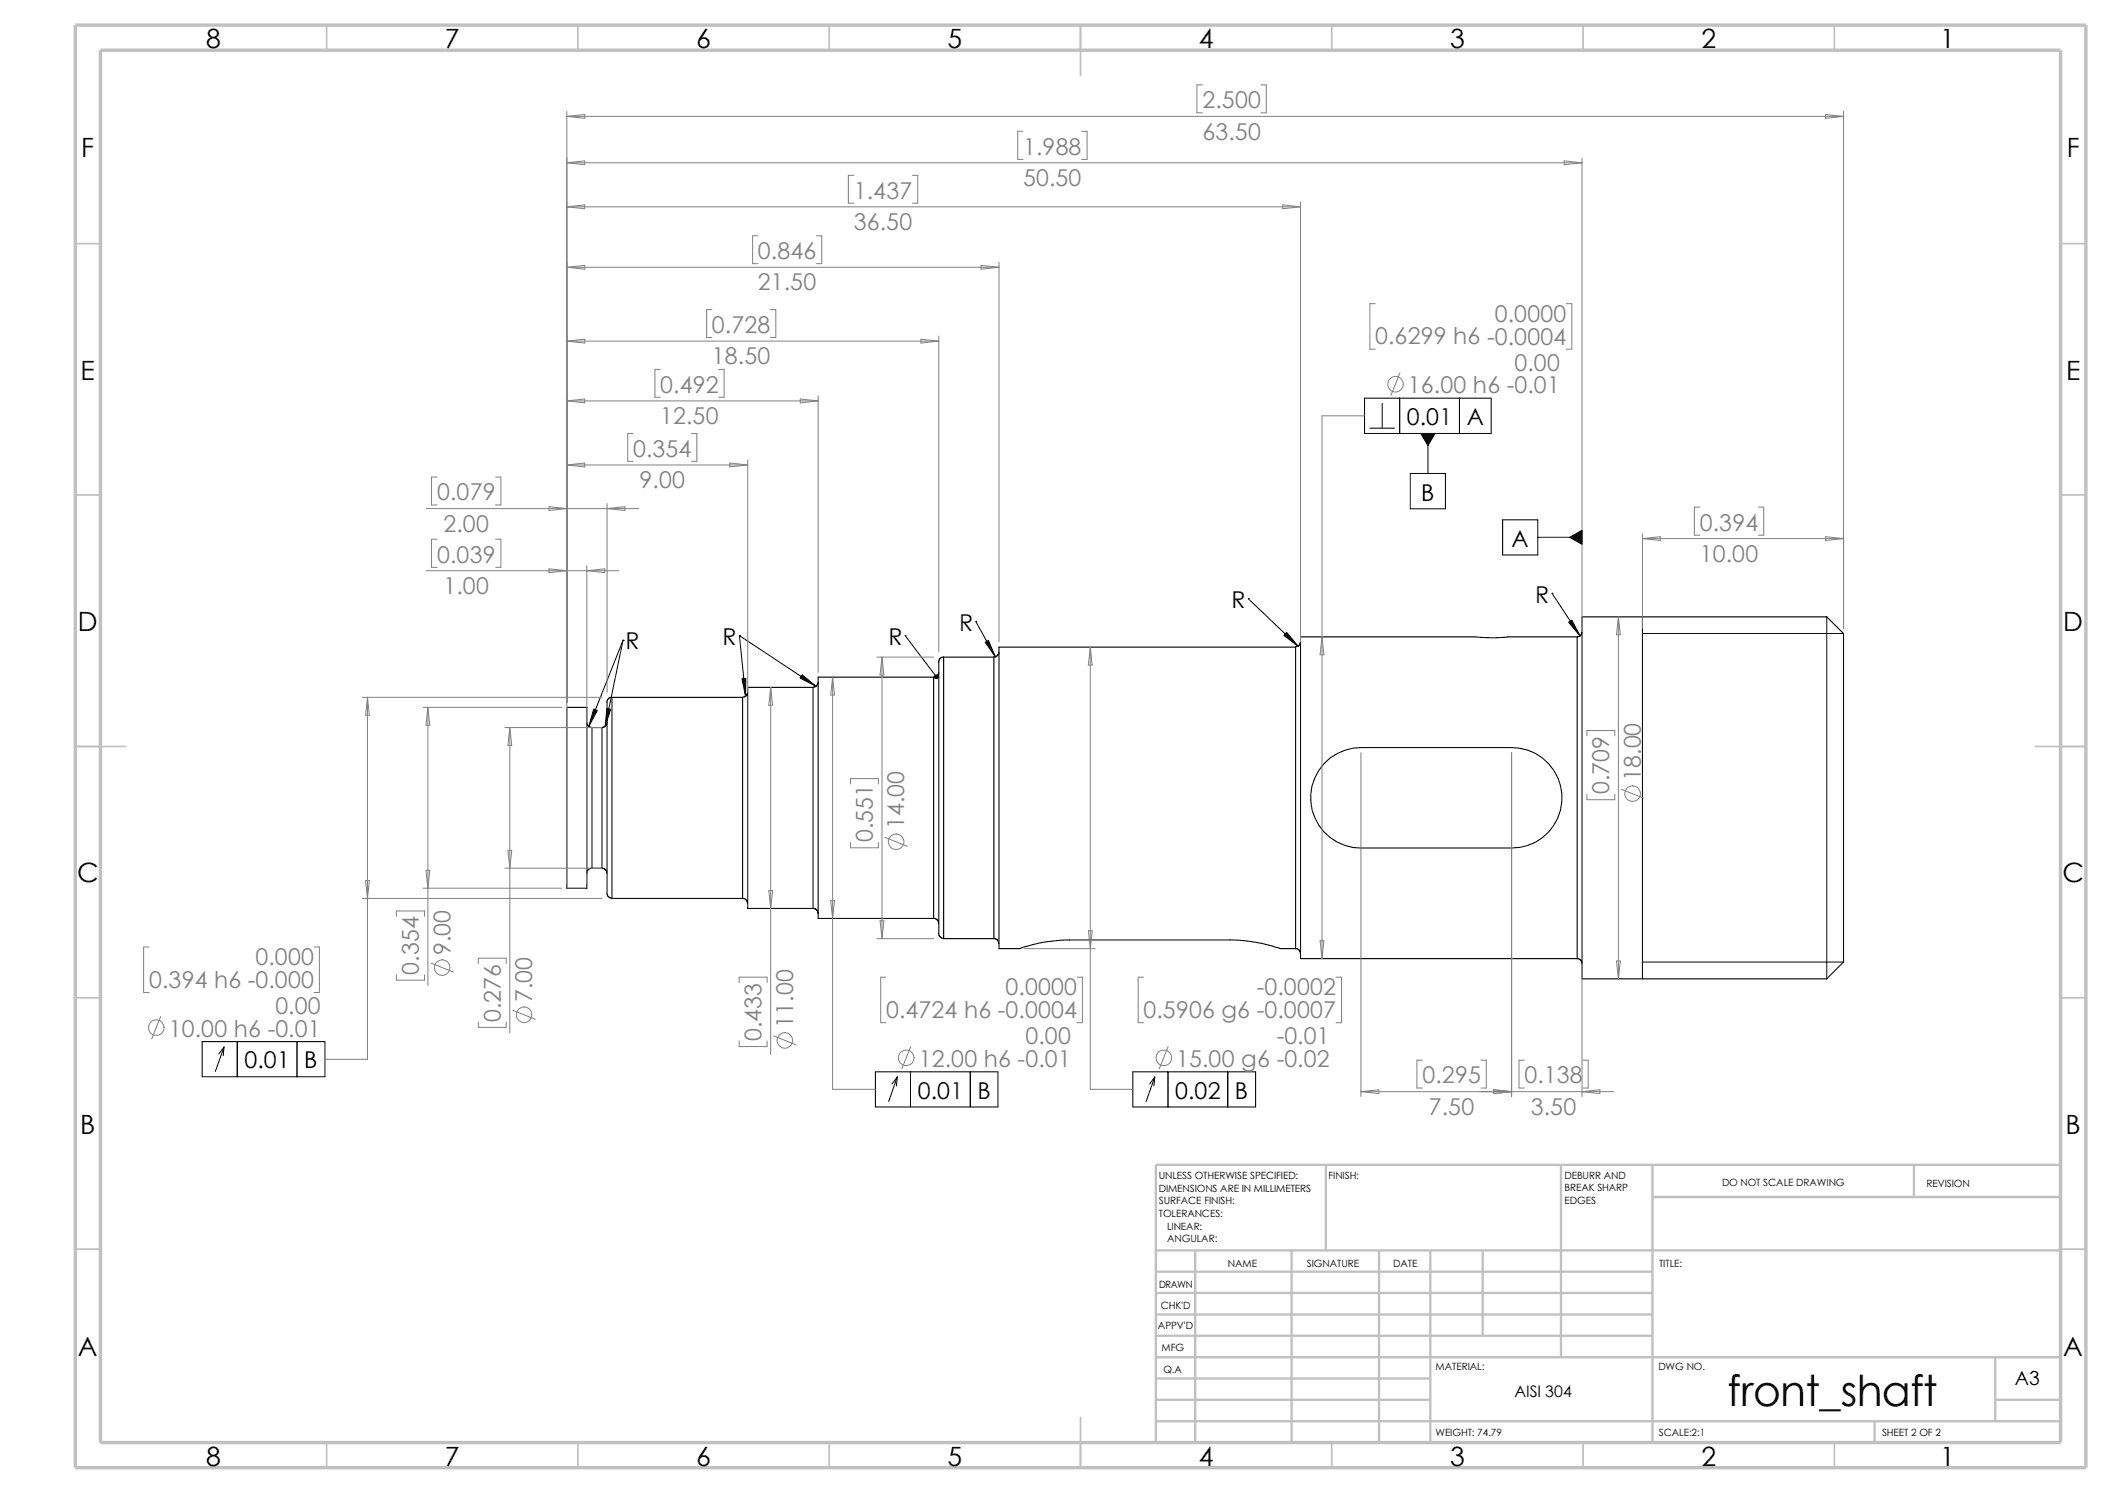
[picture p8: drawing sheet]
<svg xmlns="http://www.w3.org/2000/svg" width="420mm" height="297mm" viewBox="0 0 420 297" stroke-linecap="round" stroke-linejoin="round" font-family="sans-serif">
<g fill="none" stroke="#c0c0c0" stroke-width=".34">
<path d="M65 5v5M115 5v5M165 5v5M215 5v10M265 5v5M315 5v5M365 5v5M15 48.5h5M410 48.5h5M15 98.5h5M410 98.5h5M15 148.5h10"/>
<path d="M405 148.5h10M15 198.5h5M410 198.5h5M15 248.5h5M410 248.5h5M65 287v5M115 287v5M165 287v5M215 282v10M265 287v5M315 287v5M365 287v5"/>
</g>
<g fill="none" stroke="#c0c0c0" stroke-width=".47">
<path d="M263.8 231.7v17.1M310.6 231.7v38.3M328.8 238.1h81.2M328.8 231.7v55.3M380.8 231.7v6.4M410 231.7h-180v55.3M230 253h98.8M230 257.2h98.8M230 248.8h180M237.8 248.8v38.2M257 248.8v38.2M274.4 248.8v38.2"/>
<path d="M284.6 248.8v38.2M295 248.8v16.9M230 278.5h54.6M230 270h180M230 274.2h54.6M230 261.5h98.8M230 265.7h98.8M397 278.5h13M397 270v12.7M230 282.7h180M373 282.7v4.3"/>
</g>
<path d="M15 5h400v287h-400zM20 10h390v277h-390z" fill="none" stroke="#c0c0c0" stroke-width=".68" stroke-linecap="butt"/>
<g fill="none" stroke="#000" stroke-width=".21">
<path d="M120.8 139.7v38.3l.3 .5 .7 .2M121.8 138.7l-.7 .2-.3 .4-.1 .4M121.8 138.7v40M121.8 138.7h25.9M147.7 138.7v40M148.8 137.7l-.3 .6-.8 .4M161.8 136.7v44M161.8 136.7h-13v44h13M162.8 134.7h23v48h-23zM162.8 135.7l-.3 .7-.7 .3M186.8 131.7v54.3l.3 .5 .6 .2M186.8 133.7l-.3 .7-.7 .3"/>
<path d="M187.7 130.7l-.6 .2-.3 .4-.1 .4M187.7 130.7v56h10M187.7 130.7h10M197.7 130.7v56M198.8 128.7h59v60h-3.1a31.5 31.5 0 0 0-9.9-1.7h-32a30.3 30.3 0 0 0-10 1.7h-4zM198.8 129.7l-.3 .6-.8 .4M258.7 127.7l-.2 .7-.7 .3M313.8 126.7h-13.8a28.8 28.8 0 0 1-6.4 0h-34.9v64h55.1M313.8 126.7v64M314.7 125.7l-.2 .7-.7 .3M326.8 122.7v72M363.4 122.7v72"/>
<path d="M363.4 122.7h-48.7v72h48.7M363.4 122.7l3.4 3.3v65.4l-3.4 3.3M112.8 140.7h4v36h-4zM116.7 143.7l.2 .6 .3 .3 .6 .1M117.8 144.7h2M117.8 144.7v28h2M119.8 144.7v28M120.8 143.7l-.3 .7-.7 .3M263.4 151.9a10.2 10.2 0 0 1 7.4-3.2h29.9a10 10 0 0 1 10.1 10 10 10 0 0 1-10.1 10h-29.9a10 10 0 0 1-9.2-6 10 10 0 0 1 1.8-10.8zM117.8 172.7l-.6 .1-.3 .3-.1 .6M119.8 172.7l.3 .1 .4 .3 .3 .6M121.8 178.7h25.9"/>
<path d="M147.7 178.7l.4 .1 .4 .3 .2 .6M161.8 180.7l.3 .1 .4 .3 .3 .6M185.8 182.7l.3 .1 .4 .2 .3 .7M197.7 186.7l.4 .1 .4 .3 .2 .6M257.8 188.7l.3 .1 .4 .3 .2 .6M313.8 190.7l.4 .1 .3 .3 .3 .6"/>
</g>
<g fill="none" stroke="#000" stroke-width=".2">
<path d="M271.5 79.2h25.2v7h-25.2zM278.5 79.2v7M290.4 79.2v7M272.5 85.2h5M275 80.3v4.9M280.6 94.2h7v7h-7zM284.1 86.2v8M248.4 119.1h.1M248.4 119.1l9.9 9.5M299 103.4h6.9v7h-6.9zM305.9 106.9h8.8M308.8 118h.1"/>
<path d="M308.8 118l5.6 8.5M124 127.4h.1M124 127.4l-3.6 17.1M124 127.4l-6.9 17.1M147.1 126.4h.1M147.1 126.4l15.2 10.1M147.1 126.4l1.2 12.1M180.1 126.4h.1M180.1 126.4l6.2 8.3M194.1 123.7h.1M194.1 123.7l3.9 7M326.8 126h40"/>
<path d="M326.8 191.4h40M40.2 207.2h24.4v7h-24.4zM44.6 208.3l-1.1 1.4M44.6 208.3l-.2 1.7M44.6 208.3l-1.8 4.8M47.2 207.2v7M59.1 207.2v7M174.2 213.2h24.3v7h-24.3zM178.5 214.2l-1 1.4M178.5 214.2l-.1 1.8M178.5 214.2l-1.7 5M181.1 213.2v7"/>
<path d="M193 213.2v7M225.4 213.2h24.4v7h-24.4zM229.7 214.2l-1 1.4M229.7 214.2l-.1 1.8M229.7 214.2l-1.7 5M232.4 213.2v7M244.3 213.2v7"/>
</g>
<g fill="#000" stroke="#000" stroke-width=".2">
<path d="M282.7 86.2h2.8l-1.4 2.4zM312.3 106.9l2.4-1.4v2.8zM147.6 135h.8l-.1 3.5zM159.6 134.2l2.7 2.3-3.1-1.6zM196 127.8l.6-.4 1.4 3.3zM256 125.8l2.3 2.8-2.9-2.2zM312.1 123.8l.6-.4 1.7 3.1zM118.1 141.1l.7 .3-1.7 3.1zM120.7 141l.8 .1-1.1 3.4z"/>
<path d="M186.1 134.3a.39 .39 0 0 1 .5 .1 .39 .39 0 0 1-.1 .6l-.2-.3 .2 .3a.39 .39 0 0 1-.5-.1 .39 .39 0 0 1 .1-.6z" fill-rule="evenodd"/>
</g>
<g fill="none" stroke="#808080" stroke-width=".2">
<path d="M239.2 16.9h-1.1v5.5h1.1M250.9 16.9h1v5.5h-1M112.8 22.1v153.6M112.8 23.2l3.5-.4v.7zM112.8 32.4l3.5-.4v.8zM112.8 32.4h201.9M112.8 23.2h254M169.9 34.9h-1.1v5.5h1.1M181.5 34.9h1.1v5.5h-1.1M203.5 26.1h-1v5.6h1M215.2 26.1h1.1v5.6h-1.1M311.2 32l3.5 .4-3.5 .4z"/>
<path d="M314.7 31.4v94.3M363.2 22.8l3.6 .4-3.6 .3zM366.8 22.1v102.9M112.8 41.1l3.5-.3v.7zM112.8 53.2l3.5-.4v.8zM112.8 53.2h86M112.8 41.1h145.9M150.8 46.9h-1.1v5.6h1.1M162.4 46.9h1.1v5.6h-1.1M195.2 52.8l3.6 .4-3.6 .4zM198.8 52.2v75.5M255.2 40.8l3.5 .3-3.5 .4z"/>
<path d="M258.7 40.2v87.5M112.8 67.9l3.5-.4v.7zM112.8 79.8l3.5-.4v.7zM112.8 79.8h50M112.8 67.9h74M131.4 73.5h-1.1v5.5h1.1M141.6 61.6h-1v5.5h1M143 73.5h1.1v5.5h-1.1M153.3 61.6h1v5.5h-1M159.2 79.4l3.6 .4-3.6 .3zM162.8 78.8v54.9M183.2 67.5l3.6 .4-3.6 .3z"/>
<path d="M186.8 66.8v62.9M273.6 60.4h-1.1v9.1h1.1M278.5 74.2l-1.8 4.5M311.6 60.4h1.1v9.1h-1.1M87 94.9h-1.1v5.6h1.1M98.6 94.9h1.1v5.6h-1.1M112.8 92.5l3.5-.4v.8zM112.8 92.5h36M125.9 86.2h-1v5.6h1M137.6 86.2h1v5.6h-1M145.2 92.1l3.6 .4-3.6 .4zM148.8 91.5v46.2"/>
<path d="M271.5 82.7h-8.5v108M84.8 113.5h38.3M84.8 101.2h42.3M87 107.3h-1.1v5.6h1.1M98.6 107.3h1.1v5.6h-1.1M109.2 113.2l3.6 .3-3.6 .4zM109.2 100.8l3.6 .4-3.6 .4zM116.8 113.5l3.5-.3v.7zM116.8 112.6v63.1M120.8 101.2l3.5-.4v.8zM120.8 100.2v37.5M326.8 107.1h40"/>
<path d="M326.8 106.2v18.8M326.8 107.1l3.5-.3v.7zM338.2 100.9h-1.1v5.6h1.1M349.8 100.9h1.1v5.6h-1.1M363.2 106.8l3.6 .3-3.6 .4zM72.1 138.7h47.7M73.1 138.7l.4 3.6h-.8zM73.1 138.7v72h-8.5M153.3 136.7l.4 3.6h-.7zM153.3 136.7v73.1M165.7 134.7l.3 3.6h-.7zM165.7 134.7v82h8.5"/>
<path d="M174.5 130.7h11.3M175.5 130.7l.4 3.6h-.8zM175.5 130.7v56M216.9 128.7v88h8.5M216.9 128.7l.4 3.6h-.8zM263 126.7l.4 3.6h-.8zM322 122.7l.4 3.6h-.8zM322 122.7v72M84.2 140.7h27.6M85.1 140.7l.4 3.6h-.7zM85.1 140.7v55.3M100.5 144.7h19.3"/>
<path d="M101.4 144.7l.4 3.6h-.8zM101.4 144.7v60.7M169.2 156v-1.1h5.6v1.1M270.8 149.7v68.4M300.7 149.7v68.4M315.7 146.4v-1.1h5.6v1.1M315.7 158v1.1h5.6v-1.1M322.6 157l4.4 1.8M72.1 178.7h47.7M72.7 175.2h.8l-.4 3.5zM84.2 176.7h27.6M84.8 173.1h.7l-.4 3.6z"/>
<path d="M100.5 172.7h19.3M101 169.2h.8l-.4 3.5zM153 177.2h.7l-.4 3.5zM165.3 179.2h.7l-.3 3.5zM169.2 167.6v1.1h5.6v-1.1M176.1 166.6l4.4 1.8M29.7 188.4h-1.1v9h1.1M62.5 188.4h1v9h-1M78.9 193.9v1.1h5.6v-1.1M78.9 182.3v-1.1h5.6v1.1M85.8 191.6l4.4 1.8M95.2 191.7v-1.1h5.5v1.1"/>
<path d="M147.1 195.5v-1.1h5.5v1.1M174.5 186.7h11.3M175.1 183.2h.8l-.4 3.5zM176.3 194.4h-1.1v9.1h1.1M203.8 188.7h14.1M214.3 194.4h1v9.1h-1M216.5 185.2h.8l-.4 3.5zM227.5 194.4h-1.1v9.1h1.1M262.6 187.2h.8l-.4 3.5zM265.8 194.4h1.1v9.1h-1.1M314.7 191.7v26.4M321.6 191.2h.8l-.4 3.5z"/>
<path d="M32 202.2l-1.8 4.5M95.2 203.3v1.1h5.5v-1.1M102.1 201l4.4 1.8M147.1 207.1v1.1h5.5v-1.1M153.9 206.1l4.5 1.8M181.2 208.2l-1.8 4.4M232.4 208.2l-1.8 4.4M270.8 217.2l3.5-.4v.8zM270.8 217.2h50.3M283 210.9h-1.1v5.6h1.1M294.6 210.9h1.1v5.6h-1.1M297.2 216.8l3.5 .4-3.5 .4z"/>
<path d="M303.3 210.9h-1.1v5.6h1.1M314.7 217.2l3.6-.4v.8zM314.9 210.9h1.1v5.6h-1.1"/>
<circle cx="277.6" cy="76.4" r="1.55"/>
<circle cx="324.8" cy="157.9" r="1.55"/>
<circle cx="178.3" cy="167.5" r="1.55"/>
<circle cx="88" cy="192.5" r="1.56"/>
<circle cx="31.1" cy="204.4" r="1.56"/>
<circle cx="104.3" cy="201.9" r="1.56"/>
<circle cx="156.1" cy="206.9" r="1.55"/>
<circle cx="180.3" cy="210.4" r="1.56"/>
<circle cx="231.5" cy="210.4" r="1.56"/>
</g>
<text font-size="8.5" x="343.7" y="279.7">front_shaft</text>
<g font-size="5.3">
<text x="41" y="9.6">8</text>
<text x="88.5" y="9.6">7</text>
<text x="138.5" y="9.6">6</text>
<text x="188.5" y="9.6">5</text>
<text x="238.5" y="9.6">4</text>
<text x="288.5" y="9.6">3</text>
<text x="338.5" y="9.6">2</text>
<text x="386" y="9.6">1</text>
<text x="16.2" y="31.3">F</text>
<text x="411.2" y="31.3">F</text>
<text x="16" y="75.6">E</text>
<text x="411" y="75.6">E</text>
<text x="15.5" y="125.6">D</text>
<text x="410.5" y="125.6">D</text>
<text x="15.3" y="175.6">C</text>
<text x="410.3" y="175.6">C</text>
<text x="16" y="225.6">B</text>
<text x="411" y="225.6">B</text>
<text x="15.5" y="269.8">A</text>
<text x="410.5" y="269.8">A</text>
<text x="41" y="291.6">8</text>
<text x="88.5" y="291.6">7</text>
<text x="138.5" y="291.6">6</text>
<text x="188.5" y="291.6">5</text>
<text x="238.5" y="291.6">4</text>
<text x="288.5" y="291.6">3</text>
<text x="338.5" y="291.6">2</text>
<text x="386" y="291.6">1</text>
</g>
<g font-size="4.6" fill="#808080">
<text x="239.2" y="21.5">2.500</text>
<text x="239.2" y="27.8">63.50</text>
<text x="203.5" y="30.8">1.988</text>
<text x="169.9" y="39.5">1.437</text>
<text x="203.5" y="37">50.50</text>
<text x="169.9" y="45.8">36.50</text>
<text x="150.8" y="51.5">0.846</text>
<text x="150.8" y="57.8">21.50</text>
<text x="297.4" y="64">0.0000</text>
<text x="141.6" y="66.2">0.728</text>
<text x="273.6" y="68.5">0.6299 h6 -0.0004</text>
<text x="141.6" y="72.5">18.50</text>
<text x="301.3" y="73.7">0.00</text>
<text x="131.4" y="78.1">0.492</text>
<text x="280.1" y="78.3">16.00 h6 -0.01</text>
<text x="131.4" y="84.4">12.50</text>
<text x="125.9" y="90.8">0.354</text>
<text x="87" y="99.5">0.079</text>
<text x="127.3" y="97.1">9.00</text>
<text x="88.2" y="105.8">2.00</text>
<text x="338.2" y="105.5">0.394</text>
<text x="87" y="111.9">0.039</text>
<text x="338.2" y="111.8">10.00</text>
<text x="88.2" y="118.2">1.00</text>
<text x="326.4" y="155.4" transform="rotate(-90 326.4 155.4)">18.00</text>
<text x="320.2" y="158" transform="rotate(-90 320.2 158)">0.709</text>
<text x="173.7" y="167.6" transform="rotate(-90 173.7 167.6)">0.551</text>
<text x="179.9" y="165" transform="rotate(-90 179.9 165)">14.00</text>
<text x="50.8" y="192">0.000</text>
<text x="89.6" y="190" transform="rotate(-90 89.6 190)">9.00</text>
<text x="29.7" y="196.5">0.394 h6 -0.000</text>
<text x="83.4" y="193.9" transform="rotate(-90 83.4 193.9)">0.354</text>
<text x="200.1" y="198">0.0000</text>
<text x="250.1" y="198">-0.0002</text>
<text x="54.8" y="201.8">0.00</text>
<text x="99.6" y="203.3" transform="rotate(-90 99.6 203.3)">0.276</text>
<text x="105.9" y="199.4" transform="rotate(-90 105.9 199.4)">7.00</text>
<text x="176.3" y="202.5">0.4724 h6 -0.0004</text>
<text x="227.5" y="202.5">0.5906 g6 -0.0007</text>
<text x="33.6" y="206.3">10.00 h6 -0.01</text>
<text x="151.5" y="207.1" transform="rotate(-90 151.5 207.1)">0.433</text>
<text x="157.8" y="204.5" transform="rotate(-90 157.8 204.5)">11.00</text>
<text x="204" y="207.8">0.00</text>
<text x="254" y="207.8">-0.01</text>
<text x="182.8" y="212.3">12.00 h6 -0.01</text>
<text x="234" y="212.3">15.00 g6 -0.02</text>
<text x="283" y="215.5">0.295</text>
<text x="303.3" y="215.5">0.138</text>
<text x="284.3" y="221.8">7.50</text>
<text x="304.5" y="221.8">3.50</text>
</g>
<g font-size="4.6">
<text x="279.9" y="84.6">0.01</text>
<text x="291.8" y="84.6">A</text>
<text x="282.7" y="99.6">B</text>
<text x="300.7" y="108.8">A</text>
<text x="305.4" y="119.9">R</text>
<text x="190.8" y="125.5">R</text>
<text x="245" y="121">R</text>
<text x="124.5" y="129.2">R</text>
<text x="143.8" y="128.3">R</text>
<text x="176.7" y="128.3">R</text>
<text x="48.6" y="212.6">0.01</text>
<text x="60.5" y="212.6">B</text>
<text x="182.6" y="218.6">0.01</text>
<text x="194.5" y="218.6">B</text>
<text x="233.8" y="218.6">0.02</text>
<text x="245.7" y="218.6">B</text>
</g>
<text font-size="3.9" x="400.9" y="275.5">A3</text>
<text font-size="3.2" x="301.3" y="277.9">AISI 304</text>
<g font-size="2">
<text x="230.5" y="234.6">UNLESS OTHERWISE SPECIFIED:</text>
<text x="230.5" y="237.1">DIMENSIONS ARE IN MILLIMETERS</text>
<text x="230.5" y="239.6">SURFACE FINISH:</text>
<text x="264.3" y="234.6">FINISH:</text>
<text x="311.3" y="239.5">EDGES</text>
<text x="311.3" y="234.5">DEBURR AND</text>
<text x="311.3" y="237">BREAK SHARP</text>
<text x="342.6" y="236">DO NOT SCALE DRAWING</text>
<text x="383.3" y="236.2">REVISION</text>
<text x="230.5" y="242.1">TOLERANCES:</text>
<text x="232.2" y="244.6">LINEAR:</text>
<text x="232.2" y="247.1">ANGULAR:</text>
<text x="260" y="252">SIGNATURE</text>
<text x="277.2" y="252">DATE</text>
<text x="330.1" y="252">TITLE:</text>
<text x="230.6" y="256.2">DRAWN</text>
<text x="244.3" y="252.1">NAME</text>
<text x="230.9" y="260.4">CHK'D</text>
<text x="230.4" y="264.5">APPV'D</text>
<text x="231.1" y="268.8">MFG</text>
<text x="231.5" y="273.1">Q.A</text>
<text x="285.6" y="272.5">MATERIAL:</text>
<text x="329.9" y="272.5">DWG NO.</text>
<text x="285.6" y="285.6">WEIGHT: 74.79</text>
<text x="330" y="285.6">SCALE:2:1</text>
<text x="374.4" y="285.6">SHEET 2 OF 2</text>
</g>
</svg>
